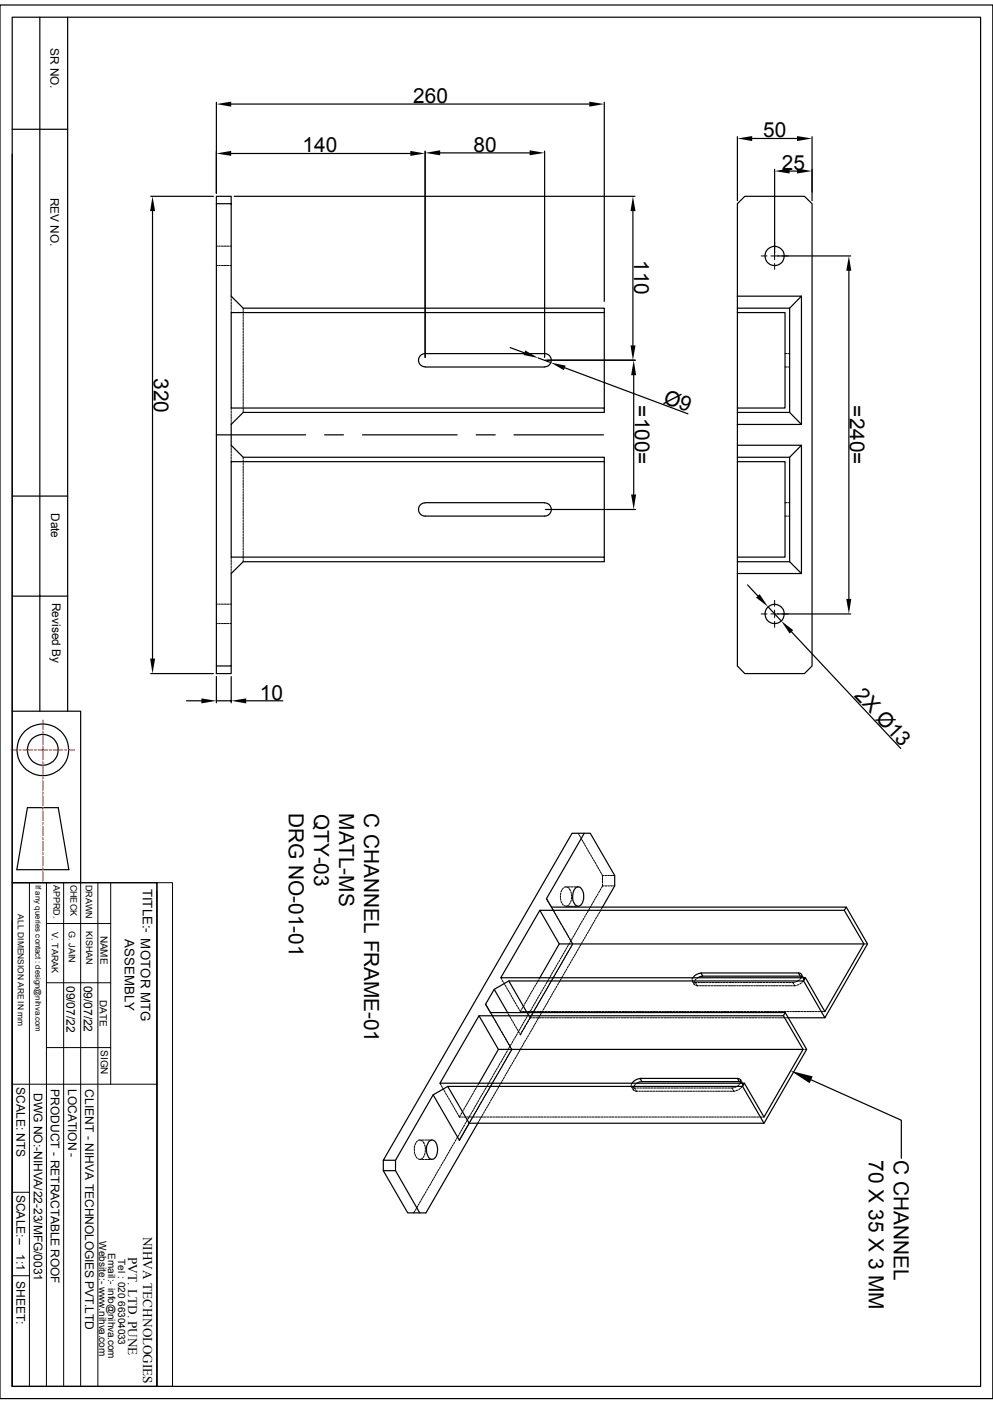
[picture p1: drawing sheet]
<svg xmlns="http://www.w3.org/2000/svg" width="210mm" height="297mm" viewBox="0 0 210 297" stroke-linecap="round" stroke-linejoin="round" font-family="sans-serif">
<g fill="none" stroke="#000" stroke-width=".25">
<path d="M0 1.1h210v294.8h-210zM2.6 3.6h204.8v289.7h-204.8zM8.4 3.6v146.9M14.3 3.6v146.9M2.6 32.6v117.9h14.5v36.2M2.6 27.3h11.7M45.8 21.6v19.3M48.9 22h75.7M48.9 32.5h37.9M89.9 32v43.6M93.1 32.3h18.9M115.2 32v43.6"/>
<path d="M127.8 21.6v42.2M156 28.9v13.6M159.1 29.3h9.5M163.8 35.8v17.7M167 36.2h1.6M171.7 28.9v13.6M31.9 41.5h13.2M32.3 44.7v94.6M45.8 43.1h3.1v19.6l2.5 2.5h76.4v.9h-78.9v20.2h78.9v.9h-76.4l-2.5 2.6v4.4l2.5 2.5h76.4v1h-78.9v20.2h78.9v.9h-76.4l-2.5 2.5v19.6h-3.1v-99.4h3.1v1.6M49.5 41.5h84.8M133.9 44.7v28.4M164.5 54.1h15.4"/>
<path d="M179.5 57.3v69.4M88.9 75.3l.6-.5h.4h25.3a1.4 1.4 0 0 1 1.4 1.4 1.4 1.4 0 0 1-1.4 1.4h-25.3a1.4 1.4 0 0 1-1.3-.8 1.4 1.4 0 0 1 .3-1.5zM107.9 73.5l3 1.1M113.8 75.7l2.7 1M115.4 76.2h19M119.5 77.8l26 9.7M127.8 66.1v20.2M134 79.4v25.2M156 62.7h13.5l-2.5 2.5M156 65.2h11M167 65.2v22h-11v-.9h10v-20.2h-10M169.5 62.7v27.1"/>
<path d="M45.8 92h18.8M68.7 92h3.9M76.7 92h20M100.7 92h4M108.7 92h18.9M127.8 97.7v20.2M156 96.7v-2.5h13.5l-2.5 2.5M156 87.2v7M156 96.7h11v22.1h-11v-.9h10v-20.2h-10zM156 86.3v-43.2l1.5-1.6h12.6l1.6 1.6v97.8l-1.6 1.6h-12.6l-1.5-1.6v-19.6M156 97.7v20.2M167 87.2l2.5 2.6h-13.5"/>
<path d="M169.5 94.2v27.1l-2.5-2.5M2.6 104.9h11.7M89.9 106.3h25.3M115.2 106.4a1.4 1.4 0 0 1 1.4 1.4 1.4 1.4 0 0 1-1.4 1.4h-25.3a1.4 1.4 0 0 1-1.4-1.4 1.4 1.4 0 0 1 1.4-1.4M115.4 107.8h19M156 118.8v2.5h13.5M2.6 126.1h11.7M158.1 123.7l2.2 2.4M162.4 128.4l2.8 3M164.5 129.9h15.4M167.4 133.6l23.1 24.7M2.6 150.5v36.2"/>
<path d="M31.9 142.5h13.2M39.5 148.3h3.1M45.8 143.1v5.6M45.8 148.3h3.1M45.8 140.9v1.6h3.1v-1.6M48.9 143.1v5.6M52.1 148.3h7.7M5.8 170.9h6.5l2.3 13.1h-11zM121 176.3h2.6l-8 13.8 1 1.8h62.4l-.4 .7h-64.4l-8.3 14.2h64.4l-.3 .7h-62.4l-3.1 1.8-1.8 3.1 1 1.8h62.4l-.4 .7h-64.4l-8.3 14.3h64.4l-.3 .6h-62.4l-3.1 1.8-7.9 13.8h-2.6zM123.6 176.3h1.2l5.2 8.9v2.2l-2.6 4.5M2.6 186.7h30.6v106.6h-30.6zM2.6 194.8v98.5"/>
<path d="M114.2 192.6l4.1 7.1M121.8 187.8a.93 .93 0 0 1 .9-.1 .93 .93 0 0 1 .6 .9 2.49 2.49 0 0 1-1 3.1 1.98 1.98 0 0 1-1.1-2.6l.2-.7zM178.6 192.6l4.1 7.1-8.2 14.3-4.2-7.2M179 191.9l4.5 7.8-9 15.6-4.5-7.8M182.7 199.7h-64.4l-4.1 7.1M101.3 214.9l4.1 7.1M104.5 209.3l2.9 4.9M107.6 207.5l3.9 6.7M148.3 205.9a2.2 2.2 0 0 0-1.7 .9M148.6 206.5l-1 .3M165.7 214.9l4.1 7.1-8.2 14.3-4.2-7.1M166.1 214.2l4.5 7.8-9 15.6"/>
<path d="M166.8 215.3h7.7M168.9 205.8l.3 .7h.3M169.2 206.5h-20.6l-.3-.7h20.6a.61 .61 0 0 1 .6 .3 .61 .61 0 0 1-.1 .7M91.6 231.6l5.6 9.6 2-3.6M94.7 229.8l4.5 7.8h62.4l-4.5-7.8M101 237.6l-10.9 19h-1.3l-5.1-9v-2.2M135.4 228.2a2.2 2.2 0 0 0-1.7 1M135.4 228.1l.4 .7h20.6M135.4 228.1l20.9 .1a.57 .57 0 0 1 .2 1M135.8 228.8l-1.1 .4M156 228.1l.4 .7 .3 .1M169.8 222h-64.4l-4.1 7.2"/>
<path d="M171.5 228.4l19.1 8.6v8M81.1 245.4v2.2h2.6M81.1 247.6l5.1 9h2.6M90.6 241.6a.94 .94 0 0 1 1.1-.4 .94 .94 0 0 1 .7 .9 2.86 2.86 0 0 1-.7 3.1 1.05 1.05 0 0 1-1.3-.9l-.2-1.2 .1-.8z"/>
<circle cx="163.8" cy="54.1" r="2.04"/>
<circle cx="163.8" cy="129.9" r="2.04"/>
<circle cx="9.1" cy="158.6" r="5.5"/>
<circle cx="9.1" cy="158.6" r="3.3"/>
</g>
<g fill="none" stroke="#000" stroke-width=".21">
<path d="M45.8 56.2h.2M45.8 52.1h.2M46.2 56.2h.4M46.2 52.1h.4M46.8 56.2h.4M46.8 52.1h.4M47.4 56.2h.4M47.4 52.1h.4M48 56.2h.4M48 52.1h.4M48.6 56.2h.3M48.6 52.1h.3"/>
<path d="M161 54.1h1.2M163 54.1h.8v.8M163.8 53.3v.8h.8M163.8 51.3v1.2M163.8 55.8v1.2M165.4 54.1h1.3M48.9 65.7v.4M48.9 62.7v.4M48.9 63.3v.4M48.9 63.9v.4M48.9 64.5v.4M48.9 65.1v.4"/>
<path d="M51.4 65.8v.4M51.4 66.4v.4M51.4 67v.4M51.4 67.6v.4M51.4 68.2v.4M51.4 68.8v.4M51.4 69.4v.4M51.4 70v.4M51.4 70.6v.4M51.4 71.2v.4M51.4 71.8v.4M51.4 72.4v.4"/>
<path d="M51.4 73v.4M51.4 73.6v.4M51.4 74.2v.4M51.4 74.8v.4M51.4 75.4v.4M51.4 76v.4M51.4 76.6v.4M51.4 77.2v.4M51.4 77.8v.4M51.4 78.4v.4M51.4 79v.4M51.4 79.6v.4"/>
<path d="M51.4 65.2v.4M166 74.8h.4M166 77.6h.4M166.6 74.8h.4M166.6 77.6h.4M48.9 89.4v.4M48.9 97.2v.5M48.9 86.3v.4M48.9 87v.3M48.9 87.5v.5M48.9 88.1v.5M48.9 88.8v.4"/>
<path d="M48.9 94.2v.5M48.9 94.8v.5M48.9 95.4v.4M48.9 96.1v.3M48.9 96.6v.4M51.4 80.2v.4M51.4 80.8v.4M51.4 81.4v.4M51.4 82v.4M51.4 82.6v.4M51.4 83.2v.5M51.4 83.8v.4"/>
<path d="M51.4 84.4v.4M51.4 85v.4M51.4 85.6v.4M51.4 86.2v.5M51.4 86.8v.4M51.4 97.4v.3M51.4 98v.3M51.4 98.6v.4M51.4 99.1v.5M51.4 99.7v.5M51.4 96.7v.5M48.9 117.9v.4"/>
<path d="M48.9 118.5v.4M48.9 119.1v.4M48.9 119.7v.4M51.4 100.4v.4M51.4 101v.3M51.4 101.6v.4M51.4 102.2v.4M51.4 102.7v.5M51.4 103.4v.4M51.4 104v.4M51.4 104.6v.4M51.4 105.2v.4"/>
<path d="M51.4 105.7v.5M51.4 106.4v.4M51.4 107v.4M51.4 107.6v.4M51.4 108.2v.4M51.4 108.8v.4M51.4 109.4v.4M51.4 110v.4M51.4 110.6v.4M51.4 111.2v.4M51.4 111.8v.4M51.4 112.4v.4"/>
<path d="M51.4 113v.4M51.4 113.6v.4M51.4 114.2v.4M51.4 114.8v.4M51.4 115.4v.4M51.4 116v.4M51.4 116.6v.4M51.4 117.2v.4M51.4 117.8v.4M51.4 118.4v.4M166 106.3h.4M166 109.2h.4"/>
<path d="M166.6 106.3h.4M166.6 109.2h.4M45.8 131.9h.2M45.8 127.8h.2M46.2 131.9h.4M46.2 127.8h.4M46.8 131.9h.4M46.8 127.8h.4M47.4 131.9h.4M47.4 127.8h.4M48 131.9h.4M48 127.8h.4"/>
<path d="M48.6 131.9h.3M48.6 127.8h.3M48.9 120.9v.4M48.9 120.3v.4M161 129.9h1.2M163 129.9h.8v.7M163.8 129.1v.8h.8M163.8 127v1.3M163.8 131.4v1.3M165.4 129.9h1.3M122.3 176.3l.1 .2M122.5 176.7l.2 .3"/>
<path d="M122.8 177.2l.2 .3M123.1 177.7l.2 .4M123.4 178.2l.2 .4M123.7 178.7l.2 .4M124 179.3l.2 .3M124.3 179.8l.2 .3M2.6 186.7h30.6M6.2 186.7v106.6M9.8 195.4h13.6M9.8 186.7v106.6M13.5 186.7v106.6M17.1 186.7v106.6"/>
<path d="M20.7 186.7v106.6M23.4 186.7v42.7M33.2 186.7h3.3v106.6h-3.3zM33.2 188.6v104.7M115.6 190.1l.1 .3M115.9 190.6l.1 .3M116.2 191.1l.1 .3M116.5 191.6l.2 .3M116.6 191.9l.1 .2M116.8 192.1l.2 .4M116.8 192.2l.2 .4M117.1 192.7l.2 .3"/>
<path d="M117.1 192.7l.5 .8M117.4 193.3l.2 .3M117.6 193.7l.3 .4M117.7 193.8l.2 .3M117.9 194.2l.3 .4M118.2 194.7l.2 .4M118.3 194.9l.2 .3M118.5 195.2l.3 .5M118.5 190.1l.1 .4M118.5 189.5v.4M118.6 188.9l-.1 .4M118.7 190.7l.1 .3"/>
<path d="M118.8 188.3l-.1 .4M118.9 195.8l.1 .3M118.9 195.9l.2 .3M118.9 191.2l.3 .3M119.2 196.3l.1 .3M119.2 187.8l-.3 .3M119.2 196.4l.2 .4M119.3 191.6l.4 .1M119.5 196.8l.2 .5M119.7 191.7h.3M119.8 197.3l.2 .4M119.8 197.4l.2 .4"/>
<path d="M119.9 187.7l.4 .2M120 187.6l-.7 .1M120.1 197.9l.2 .3M120.1 198l.2 .3M120.2 187.6h.4M120.2 200l-.2 .3M120.2 191.7h.4M120.3 191.5l-.4 .2M120.4 198.4l.2 .3M120.4 188l.2 .4M120.4 198.5l.2 .3M120.5 199.5l-.2 .3"/>
<path d="M120.6 191l-.2 .3M120.6 198.9l.3 .4M120.7 199l.2 .3M120.7 188.6l.1 .4M120.8 187.6h.4M120.8 198.9l-.2 .4M120.8 191.7h.4M120.8 190.4l-.1 .4M120.9 189.2v.4M120.9 189.8v.4M120.9 199.4l.2 .3-.5 .9M121 199.5v.4"/>
<path d="M121.1 198.4l-.2 .4M121.4 187.6h.4M121.4 197.9l-.2 .3M121.4 191.7h.4M121.7 197.4l-.2 .3M122 187.6h.3M122 191.7h.3M122 196.9l-.2 .3M122.3 196.3l-.2 .4M122.6 195.8l-.2 .4M122.9 199.8l-.2 .3M122.9 195.3l-.2 .3"/>
<path d="M123.2 199.2l-.2 .4M123.2 194.8l-.2 .3M123.5 198.7l-.2 .4M123.5 194.3l-.2 .3M123.8 198.2l-.2 .3M123.8 193.7l-.2 .4M124.1 197.7l-.2 .3M124.1 193.2l-.2 .3M124.4 197.1l-.2 .4M124.4 192.7l-.2 .3M124.6 180.3l.2 .3M124.7 196.6l-.2 .4"/>
<path d="M124.7 192.2l-.2 .3M124.9 180.8l.2 .4M125 196.1l-.2 .4M125 191.6l-.2 .4M125.2 181.4l.2 .3M125.3 195.6l-.2 .3M125.3 191.1l-.2 .4M125.5 181.9l.2 .3M125.6 195.1l-.2 .3M125.6 190.6l-.2 .4M125.8 182.4l.2 .3M125.9 194.6l-.2 .3"/>
<path d="M125.9 190.1l-.2 .3M126.1 182.9l.2 .4M126.2 189.6l-.2 .3M126.2 194l-.2 .4M126.4 183.4l.2 .4M126.5 189.1l-.2 .3M126.5 193.5l-.2 .3M126.7 183.9l.2 .4M126.8 188.5l-.2 .3M126.8 193l-.2 .3M127 184.4l.2 .4M127.1 188l-.2 .3"/>
<path d="M127.1 192.4l-.2 .4M127.3 185l.1 .2M127.4 191.9l-.2 .4M127.4 187.4l-.2 .4M127.4 185.2h.3M127.4 185.2v.4M127.4 185.8v.4M127.4 186.4v.4M127.4 187v.4M127.4 187.4h.3M127.9 185.2h.4M127.9 187.4h.4"/>
<path d="M128.5 185.2h.4M128.5 187.4h.4M129.1 185.2h.4M129.1 187.4h.4M129.7 185.2h.3M129.7 187.4h.3M182.7 199.7h.3M183.2 199.7h.3M9.8 207.9h13.6M102.7 212.4l.2 .3M103 212.9l.2 .3M103.3 213.4l.2 .3"/>
<path d="M103.6 213.9l.2 .3M103.7 214.2l.1 .2M103.9 214.4l.2 .4M103.9 214.5l.2 .4M104.2 215l.2 .3M104.2 215.1l.2 .3M104.5 215.5l.2 .3M104.5 215.6l.2 .3M104.8 216l.2 .4M104.8 216.1l.2 .4M105.1 216.5l.2 .4M105.2 216.6l.1 .4"/>
<path d="M105.4 217l.2 .4M105.5 217.2l.1 .3M105.7 217.6l.2 .3M105.7 217.7l.2 .3M105.9 206.8l.2 .4M106 218.1l.2 .3M106 218.2l.3 .3M106.2 207.4l.2 .3M106.3 218.6l.3 .5M106.6 207.9l.1 .3M106.6 219.1l.2 .4M106.6 219.2l.2 .4"/>
<path d="M106.8 208.4l.2 .3M106.9 219.6l.2 .4M106.9 219.8l.2 .3M107.1 208.9l.2 .4M107.4 214.2v.2M107.4 209.5l.3 .3M107.5 214.5l.2 .4M107.7 210l.2 .3M107.8 215.1l.2 .3M108 210.5l.2 .4M108.2 215.6l.1 .3M108.3 211l.2 .4"/>
<path d="M108.5 216.1l.1 .4M108.6 211.5l.2 .4M108.8 216.6l.1 .4M108.8 219.8l-.2 .3M108.9 212l.2 .4M109.1 217.2l.2 .3M109.1 219.2l-.2 .4M109.2 212.6l.2 .3M109.3 217.7l.3 .3M109.4 218.7l-.2 .4M109.5 218.5l.1-.3 .3 .3M109.6 213.1l.1 .3"/>
<path d="M109.9 213.6l.2 .4M110 217.7l-.2 .3M110.1 214h.2M110.2 213.6l-.1 .4M110.3 218.5l-.2 .4-.2-.2M110.3 217.2l-.2 .3M110.5 214h.4M110.6 213.1l-.2 .3M110.6 216.6l-.2 .4M110.6 218l-.2 .3M110.9 212.6l-.2 .3M110.9 217.5l-.2 .3"/>
<path d="M110.9 216.1l-.2 .4M111.1 214h.4M111.2 212l-.2 .4M111.2 216.9l-.2 .4M111.2 215.6l-.2 .3M111.5 214.2l.1 .2M111.5 211.5l-.2 .4M111.5 219.5l-.2 .4M111.5 215.1l-.2 .3M111.5 216.4l-.2 .3M111.7 214.6l.2 .3M111.7 214h.4"/>
<path d="M111.8 211l-.3 .4M111.8 219l-.2 .4M111.8 215.9l-.2 .3M111.8 214.5l-.2 .4M112 215.1l.1 .2M112.1 210.5l-.3 .4M112.1 214l-.2 .4M112.1 215.3h.5M112.1 215.3l-.2 .4 .2-.4M112.1 218.5l-.2 .3M112.2 215.1l-.1 .2M112.3 214h.4"/>
<path d="M112.4 210l-.3 .3M112.4 218l-.2 .3M112.4 213.5l-.2 .4M112.6 209.5l-.2 .3M112.7 217.5l-.2 .3M112.7 213l-.2 .3M112.7 214.3l-.5 .9M112.8 215.3h.4M112.9 214h.4M112.9 208.9l-.1 .4M113 216.9l-.2 .4M113 212.5l-.2 .3"/>
<path d="M113.1 213.6l-.5 .9M113.2 208.4l-.1 .3M113.3 216.4l-.2 .3M113.3 212l-.2 .3M113.4 215.3h.4M113.5 214h.4M113.6 207.9l-.2 .3M113.6 215.9l-.2 .3M113.6 211.4l-.2 .4M113.9 207.4l-.2 .3M113.9 215.3l-.2 .4M113.9 212.3l-.8 1.3"/>
<path d="M113.9 210.9l-.2 .3M114 215.3h.4M114.1 214h.4M114.2 206.8l-.2 .4M114.2 214.8l-.2 .4M114.2 211.7l-.4 .7M114.2 210.4l-.2 .3M114.3 211.5l-.2 .3M114.5 214.3l-.2 .4M114.5 209.8l-.2 .4M114.6 215.3h.4M114.7 214h.4"/>
<path d="M114.8 213.8l-.2 .4M114.8 210.7l-.5 .8M114.8 209.3l-.2 .4M114.9 210.4l-.2 .4M115.1 208.8l-.2 .4M115.1 213.3l-.2 .3M115.1 210.1l-.2 .4M115.2 215.3h.4M115.3 214h.4M115.4 212.8l-.2 .3M115.4 208.3l-.2 .4M115.7 212.3l-.2 .3"/>
<path d="M115.7 207.8l-.2 .3M115.8 215.3h.4M115.8 208.9l-.8 1.4M115.9 214h.4M116 211.7l-.2 .4M116 208.6l-.2 .4M116 207.3l-.2 .3M116.1 208.4l-.2 .3M116.3 211.2l-.2 .3M116.3 206.8l-.2 .3M116.4 215.3h.4M116.4 207.9l-.3 .5"/>
<path d="M116.5 214h.4M116.6 210.7l-.2 .3M116.6 206.2l-.2 .4M116.9 210.1l-.2 .4M116.9 207.1l-.5 .8M116.9 205.7l-.2 .3M117 215.3h.4M117 206.8l-.2 .4M117.1 214h.4M117.2 209.6l-.2 .4M117.2 206.5l-.2 .4M117.2 205.2l-.2 .3"/>
<path d="M117.5 209.1l-.2 .4M117.5 206l-.4 .6M117.5 204.6l-.2 .4M117.6 215.3h.4M117.7 214h.4M117.8 208.6l-.2 .4M117.8 204.1l-.2 .4M117.9 205.3l-.5 .8M118.1 203.6l-.2 .4M118.1 208.1l-.2 .3M118.1 204.9l-.2 .4M118.2 215.3h.4"/>
<path d="M118.3 214h.4M118.4 207.6l-.2 .3M118.4 203.1l-.2 .4M118.7 207.1l-.2 .3M118.7 202.6l-.2 .3M118.8 215.3h.4M118.9 214h.4M119 206.5l-.2 .4M119 203.4l-1 1.7M119 202.1l-.2 .3M119.3 206l-.2 .3M119.3 202.9l-.4 .6"/>
<path d="M119.3 201.5l-.2 .4M119.4 215.3h.4M119.5 214h.4M119.6 205.5l-.2 .3M119.6 202.4l-.4 .6M119.6 201l-.2 .4M119.9 205l-.2 .3M119.9 201.8l-.4 .7M119.9 200.5l-.2 .3M120 215.3h.4M120.1 214h.4M120.2 204.4l-.2 .4"/>
<path d="M120.2 201.3l-.4 .7M120.5 203.9l-.2 .4M120.6 215.3h.4M120.6 200.6l-.5 .8M120.7 214h.4M120.8 203.4l-.2 .4M121.1 202.9l-.2 .3M121.2 215.3h.4M121.3 214h.4M121.4 202.4l-.2 .3M121.7 201.8l-.2 .4M121.8 215.3h.4"/>
<path d="M121.9 214h.4M122 201.3l-.2 .4M122.3 200.8l-.2 .3M122.4 215.3h.4M122.5 214h.4M122.6 200.3l-.2 .3M123 215.3h.4M123.1 214h.4M123.6 215.3h.4M123.7 214h.4M124.2 215.3h.4M124.3 214h.4"/>
<path d="M124.8 215.3h.4M124.9 214h.4M125.4 215.3h.4M125.5 214h.4M126 215.3h.4M126.1 214h.4M126.6 215.3h.4M126.7 214h.4M127.2 215.3h.4M127.3 214h.4M127.8 215.3h.4M127.9 214h.4"/>
<path d="M128.4 215.3h.4M128.5 214h.4M129 215.3h.4M129.1 214h.4M129.6 215.3h.4M129.7 214h.4M130.2 215.3h.4M130.3 214h.4M130.8 215.3h.4M130.9 214h.4M131.4 215.3h.4M131.5 214h.5"/>
<path d="M132 215.3h.4M132.1 214h.4M132.6 215.3h.4M132.7 214h.4M133.2 215.3h.4M133.3 214h.4M133.8 215.3h.4M133.9 214h.4M134.4 215.3h.4M134.5 214h.5M135 215.3h.4M135.1 214h.5"/>
<path d="M135.6 215.3h.4M135.7 214h.4M136.2 215.3h.4M136.4 214h.3M136.8 215.3h.4M136.9 214h.4M137.4 215.3h.4M137.5 214h.5M138 215.3h.4M138.1 214h.5M138.6 215.3h.4M138.7 214h.4"/>
<path d="M139.2 215.3h.4M139.4 214h.3M139.8 215.3h.4M140 214h.3M140.4 215.3h.4M140.5 214h.5M141 215.3h.4M141.1 214h.5M141.6 215.3h.4M141.7 214h.5M142.2 215.3h.4M142.4 214h.3"/>
<path d="M142.8 215.3h.4M143 214h.3M143.4 215.3h.4M143.6 214h.4M144 215.3h.4M144.1 214h.5M144.6 215.3h.4M144.7 214h.5M145.2 215.3h.4M145.4 214h.4M145.8 215.3h.4M146 214h.3"/>
<path d="M146.4 207.3l.2 .4M146.4 215.3h.5M146.4 207.6l.2 .2M146.5 206.8l-.1 .4M146.6 214h.4M146.7 208l.1 .2M146.8 207.8l.3 .1M146.8 208.2l.3 .2M146.9 207.6l-.1 .3M147 215.3h.4M147.1 207.9h.3M147.1 207.9l.1 .2"/>
<path d="M147.2 214h.4M147.2 207.1l-.2 .3M147.2 208.5h.3M147.3 208.3l.2 .2M147.5 208.5h.2M147.6 207.9h.4M147.6 206.8l-.2 .2M147.6 215.3h.4M147.7 214h.5M148 208.5h.4M148.2 207.9h.4M148.3 215.3h.3"/>
<path d="M148.4 214h.4M148.5 208.5h.5M148.8 207.9h.4M148.8 215.3h.4M149 214h.4M149.1 208.5h.5M149.4 207.9h.4M149.4 215.3h.5M149.6 214h.4M149.8 208.5h.4M150 207.9h.4M150 215.3h.5"/>
<path d="M150.2 214h.4M150.4 208.5h.3M150.6 207.9h.4M150.6 215.3h.4M150.7 214h.5M151 208.5h.4M151.2 207.9h.4M151.3 215.3h.3M151.4 214h.4M151.6 208.5h.4M151.8 207.9h.4M151.8 215.3h.4"/>
<path d="M152 214h.4M152.1 208.5h.5M152.4 207.9h.4M152.4 215.3h.5M152.6 214h.4M152.8 208.5h.4M153 207.9h.4M153 215.3h.5M153.2 214h.4M153.4 208.5h.4M153.6 207.9h.4M153.6 215.3h.5"/>
<path d="M153.8 214h.4M154 208.5h.4M154.2 207.9h.4M154.3 215.3h.3M154.4 214h.4M154.6 208.5h.4M154.8 207.9h.4M154.9 215.3h.3M155 214h.4M155.2 208.5h.4M155.4 207.9h.4M155.4 215.3h.5"/>
<path d="M155.6 214h.4M155.8 208.5h.4M156 207.9h.4M156 215.3h.5M156.2 214h.4M156.4 208.5h.4M156.6 207.9h.4M156.6 215.3h.5M156.8 214h.4M157 208.5h.4M157.2 207.9h.4M157.3 215.3h.3"/>
<path d="M157.4 214h.4M157.6 208.5h.4M157.8 207.9h.4M157.9 215.3h.3M158 214h.4M158.2 208.5h.4M158.4 207.9h.4M158.5 215.3h.4M158.6 214h.4M158.8 208.5h.4M159 207.9h.4M159 215.3h.5"/>
<path d="M159.2 214h.4M159.4 208.5h.4M159.6 207.9h.4M159.6 215.3h.5M159.8 214h.4M160 208.5h.4M160.2 207.9h.4M160.3 215.3h.4M160.4 214h.4M160.6 208.5h.4M160.8 207.9h.4M160.9 215.3h.3"/>
<path d="M161 214h.4M161.2 208.5h.4M161.4 207.9h.4M161.5 215.3h.4M161.6 214h.4M161.8 208.5h.4M162 207.9h.4M162.1 215.3h.4M162.2 214h.4M162.4 208.5h.4M162.6 207.9h.4M162.6 215.3h.5"/>
<path d="M162.8 214h.4M163 208.5h.4M163.2 207.9h.4M163.3 215.3h.4M163.4 214h.4M163.6 208.5h.4M163.8 207.9h.4M163.9 215.3h.4M164 214h.4M164.2 208.5h.4M164.4 207.9h.4M164.5 215.3h.4"/>
<path d="M164.6 214h.4M164.8 208.5h.4M165 207.9h.4M165.1 215.3h.4M165.2 214h.4M165.4 208.5h.4M165.6 207.9h.4M165.7 215.3h.4M165.8 214h.4M166 208.5h.4M166.2 207.9h.4M166.3 215.3h.5"/>
<path d="M166.4 214h.4M166.6 208.5h.4M166.8 207.9h.4M167 214h.4M167.2 208.5h.4M167.6 214h.4M167.7 207.9l.2 .2M167.9 208.3l.2 .2M168 207.8l-.6 .1M168.2 214h.4M168.4 208.5h-.6M168.6 207.6l-.4 .1"/>
<path d="M168.8 214h.4M169 208.3l-.4 .1M169.1 207.3l-.3 .2M169.4 214h.4M169.4 206.8l-.2 .3M169.5 207.9l-.3 .3M169.5 206.1l.1 .3M169.5 206.5l.3 .2M169.8 206.5l.1 .3M169.8 207.5l-.2 .3M169.9 206.9v.4M170 214h.4"/>
<path d="M170.6 214h.4M171.2 214h.4M171.8 214h.4M172.4 214h.4M173 214h.4M173.6 214h.4M174.2 214h.3M2.6 229.4h30.6M9.8 221.6h13.6M93 229.2l.3 .3M93.3 229.7l.3 .3M93.6 230.2l.3 .3"/>
<path d="M93.9 230.7l.2 .4M94.2 231.3l.2 .3M94.6 231.8l.1 .3M94.9 232.3l.1 .3M95.2 232.8l.1 .4M95.5 233.3l.2 .4M95.8 233.8l.2 .4M96.1 234.4l.2 .3M96.4 234.9l.2 .3M96.6 235.4l.3 .4M96.9 235.9l.3 .4M97.2 236.3h.2"/>
<path d="M97.4 239.5l-.2 .4M97.4 235.9l-.2 .4M97.6 236.3h.4M97.7 239l-.2 .4M97.7 235.4l-.2 .4M98 238.5l-.3 .3M98 234.9l-.2 .3M98 239.8l-.2 .3M98.2 236.3h.4M98.3 238l-.3 .3M98.3 234.4l-.2 .3M98.3 239.2l-.2 .4"/>
<path d="M98.6 237.4l-.3 .4M98.6 238.7l-.2 .4M98.6 233.8l-.2 .4M98.8 236.3h.4M98.8 236.9l-.2 .4M98.9 238.2l-.2 .3M98.9 233.3l-.2 .4M99.1 236.4l-.2 .4M99.2 237.7l-.2 .3M99.2 232.8l-.2 .4M99.3 237.4l-.1 .2M99.4 236.3h.4"/>
<path d="M99.4 235.9l-.1 .4M99.5 232.3l-.2 .3M99.7 235.4l-.1 .3M99.8 236.6l-.5 .9M99.8 231.8l-.2 .3M100 236.3h.4M100.1 234.9l-.2 .3M100.1 231.3l-.2 .3M100.1 236.1l-.4 .7M100.2 235.9l-.2 .4M100.4 234.3l-.2 .4M100.4 230.7l-.2 .4"/>
<path d="M100.6 236.3h.4M100.7 233.8l-.2 .3M100.7 230.2l-.2 .3M100.8 234.9l-.6 1M101 233.3l-.2 .3M101 229.7l-.2 .3M101 234.6l-.2 .3M101.2 236.3h.4M101.3 237.2l-.3 .4M101.3 232.8l-.3 .3M101.3 234l-.4 .7M101.3 229.2l-.2 .3"/>
<path d="M101.4 233.8l-.2 .3M101.6 236.7l-.3 .4M101.6 232.2l-.3 .4M101.8 236.3h.4M101.9 236.2l-.3 .4M101.9 231.7l-.3 .4M102 232.8l-.6 1M102.2 235.7l-.2 .3M102.2 231.2l-.3 .4M102.4 236.3h.4M102.4 235.2l-.1 .3M102.4 230.7l-.1 .4"/>
<path d="M102.5 231.9l-.5 .9M102.7 234.6l-.1 .4M102.7 230.2l-.1 .3M102.9 231.2l-.5 .9M103 236.3h.4M103.1 234.1l-.2 .3M103.1 229.7l-.2 .3M103.1 230.9l-.2 .4M103.4 233.6l-.2 .3M103.4 229.1l-.2 .4M103.4 230.4l-.4 .7M103.6 236.3h.4"/>
<path d="M103.7 233.1l-.2 .3M103.7 228.6l-.2 .3M104 232.5l-.2 .4M104 228.1l-.2 .3M104 229.4l-.7 1.1M104.2 236.3h.4M104.3 232l-.2 .4M104.3 227.6l-.2 .3M104.3 228.8l-.4 .7M104.4 228.6l-.2 .3M104.6 231.5l-.2 .4M104.6 227l-.2 .4"/>
<path d="M104.8 236.3h.4M104.9 231l-.3 .4M104.9 226.5l-.3 .4M105.2 230.5l-.2 .3M105.2 226l-.3 .4M105.2 227.3l-.8 1.3M105.4 236.3h.4M105.5 230l-.2 .3M105.5 225.5l-.2 .3M105.6 226.5l-.4 .9M105.7 229.4l-.1 .4M105.7 225l-.1 .3"/>
<path d="M106 236.3h.4M106.1 228.9l-.2 .3M106.1 224.5l-.2 .3M106.1 225.7l-.5 .9M106.4 228.4l-.2 .3M106.4 223.9l-.2 .4M106.4 225.2l-.4 .6M106.6 236.3h.4M106.7 227.9l-.2 .3M106.7 223.4l-.2 .3M107 227.3l-.2 .4M107 222.9l-.2 .3"/>
<path d="M107 224.2l-.7 1.1M107.2 220.2l.2 .3M107.2 236.3h.4M107.2 220.3l.2 .3M107.3 226.8l-.2 .4M107.3 222.4l-.2 .3M107.3 223.6l-.4 .7M107.5 220.7l.2 .3M107.5 220.8l.5 .8M107.6 226.3l-.2 .4M107.6 221.8l-.2 .4M107.7 222.9l-.5 .8"/>
<path d="M107.8 236.3h.4M107.8 221.3l.2 .4M107.9 225.8l-.2 .3M107.9 221.3l-.2 .4M108 222.4l-.3 .5M108.1 221.7l.1 .3M108.2 221.8v.2M108.2 225.3l-.2 .3M108.2 220.8l-.2 .3M108.2 222v.2M108.2 222l-.2 .4M108.4 236.3h.4"/>
<path d="M108.5 224.7l-.2 .4M108.5 220.3l-.2 .3M108.8 224.2l-.2 .4M109.1 236.3h.3M109.1 223.7l-.2 .3M109.4 223.2l-.2 .3M109.6 236.3h.4M109.7 222.7l-.2 .3M110 222.1l-.2 .4M110.2 236.3h.4M110.3 221.6l-.2 .4M110.6 221.1l-.2 .3"/>
<path d="M110.8 236.3h.5M110.9 220.6l-.2 .3M111.2 220l-.2 .4M111.4 236.3h.4M112.1 236.3h.3M112.6 236.3h.4M113.2 236.3h.4M113.8 236.3h.5M114.4 236.3h.5M115.1 236.3h.3M115.7 236.3h.3M116.2 236.3h.4"/>
<path d="M116.8 236.3h.5M117.4 236.3h.5M118.1 236.3h.3M118.7 236.3h.3M119.3 236.3h.3M119.8 236.3h.5M120.4 236.3h.5M121.1 236.3h.4M121.7 236.3h.3M122.3 236.3h.3M122.9 236.3h.4M123.4 236.3h.5"/>
<path d="M124.1 236.3h.4M124.7 236.3h.4M125.3 236.3h.3M125.9 236.3h.4M126.4 236.3h.5M127.1 236.3h.4M127.7 236.3h.4M128.3 236.3h.4M128.9 236.3h.4M129.5 236.3h.4M130.1 236.3h.4M130.7 236.3h.4"/>
<path d="M131.3 236.3h.4M131.9 236.3h.4M132.5 236.3h.4M133.1 236.3h.4M133.5 229.7l.2 .3M133.6 229.9l.1 .2M133.6 229.2l-.1 .3M133.7 236.3h.4M133.8 230.3l.1 .2M133.9 230.1l.3 .1M133.9 230.5l.3 .2M134 229.9l-.1 .4"/>
<path d="M134.2 230.2l.2 .2M134.2 230.2h.3M134.3 236.3h.4M134.4 229.4l-.3 .3M134.4 230.8h.2M134.5 230.6l.1 .2M134.6 230.8h.3M134.7 229.2l-.2 .1M134.7 230.2h.4M134.9 236.3h.4M135.1 230.8h.4M135.3 230.2h.4"/>
<path d="M135.5 236.3h.4M135.7 230.8h.4M135.9 230.2h.4M136.1 236.3h.4M136.3 230.8h.4M136.5 230.2h.4M136.7 236.3h.4M136.9 230.8h.4M137.1 230.2h.4M137.3 236.3h.4M137.5 230.8h.4M137.7 230.2h.4"/>
<path d="M137.9 236.3h.4M138.1 230.8h.4M138.3 230.2h.4M138.5 236.3h.4M138.7 230.8h.4M138.9 230.2h.4M139.1 236.3h.4M139.3 230.8h.4M139.5 230.2h.4M139.7 236.3h.4M139.9 230.8h.4M140.1 230.2h.4"/>
<path d="M140.3 236.3h.4M140.5 230.8h.4M140.7 230.2h.4M140.9 236.3h.4M141.1 230.8h.4M141.3 230.2h.4M141.5 236.3h.4M141.7 230.8h.4M141.9 230.2h.4M142.1 236.3h.4M142.3 230.8h.4M142.5 230.2h.4"/>
<path d="M142.7 236.3h.4M142.9 230.8h.4M143.1 230.2h.4M143.3 236.3h.4M143.5 230.8h.4M143.7 230.2h.4M143.9 236.3h.4M144.1 230.8h.4M144.3 230.2h.4M144.5 236.3h.4M144.7 230.8h.4M144.9 230.2h.4"/>
<path d="M145.1 236.3h.4M145.3 230.8h.4M145.5 230.2h.4M145.7 236.3h.4M145.9 230.8h.4M146.1 230.2h.4M146.3 236.3h.4M146.5 230.8h.4M146.7 230.2h.4M146.9 236.3h.4M147.1 230.8h.4M147.3 230.2h.4"/>
<path d="M147.5 236.3h.4M147.7 230.8h.4M147.9 230.2h.4M148.1 236.3h.4M148.3 230.8h.4M148.5 230.2h.4M148.7 236.3h.4M148.9 230.8h.4M149.1 230.2h.4M149.3 236.3h.4M149.5 230.8h.4M149.7 230.2h.4"/>
<path d="M149.9 236.3h.4M150.1 230.8h.4M150.3 230.2h.4M150.5 236.3h.4M150.7 230.8h.4M150.9 230.2h.4M151.1 236.3h.4M151.3 230.8h.4M151.5 230.2h.4M151.7 236.3h.4M151.9 230.8h.4M152.1 230.2h.4"/>
<path d="M152.3 236.3h.4M152.5 230.8h.4M152.7 230.2h.4M152.9 236.3h.4M153.1 230.8h.4M153.3 230.2h.4M153.5 236.3h.4M153.7 230.8h.4M153.9 230.2h.4M154.1 236.3h.4M154.3 230.8h.4M154.7 236.3h.4"/>
<path d="M154.8 230.2l.1 .2M154.9 230.8h.3M155.1 230.6l.1 .2M155.2 230.1l-.7 .1M155.3 236.3h.4M155.5 230.8h-.3M155.7 229.9l-.3 .1M155.9 236.3h.4M156.1 230.6l-.4 .1M156.2 229.6l-.3 .2M156.5 236.3h.4M156.5 229.2l-.2 .2"/>
<path d="M156.6 230.3l-.3 .2M156.6 228.4l.2 .3M156.7 228.9l.2 .1M156.9 228.9l.1 .2M157 229.8l-.3 .3M157.1 229.2v.4M157.1 236.3h.4M157.7 236.3h.4M158.3 236.3h.4M158.9 236.3h.4M159.5 236.3h.4M160.1 236.3h.4"/>
<path d="M160.7 236.3h.4M161.3 236.3h.3M169.8 222h.3M170.3 222h.3M2.6 252.2h3.6M87.6 243.6l.1 .4M87.6 243v.4M87.7 242.4l-.1 .4M87.7 256.2l-.2 .4M87.8 244.2l.1 .4M87.9 241.9l-.1 .3M88 244.7l.3 .3"/>
<path d="M88.1 255.7l-.3 .3M88.3 241.4l-.3 .3M88.3 255.1l-.2 .4M88.4 245.2h.4M88.6 254.6l-.2 .4M88.8 245.3h.3M88.8 241.2h.3M88.8 241.2l-.4 .1M88.9 254.1l-.2 .4M89 241.2l.3 .2M89.2 253.6l-.2 .4M89.3 245.3h.4"/>
<path d="M89.3 241.2h.4M89.4 245l-.4 .2M89.5 241.6l.2 .4M89.5 253.1l-.2 .3M89.7 244.5l-.2 .4M89.8 242.2l.1 .4M89.8 252.6l-.2 .3M89.9 245.3h.4M89.9 241.2h.4M89.9 244l-.1 .3M90 242.7v.5M90 243.4l-.1 .4"/>
<path d="M90.1 252.1l-.1 .3M90.4 251.5l-.1 .3M90.5 245.3h.4M90.5 241.2h.4M90.7 251l-.1 .3M91.1 250.5l-.3 .3M91.1 241.2h.3M91.1 245.3h.3M91.4 249.9l-.3 .4M91.7 249.4l-.3 .4M91.9 248.9l-.2 .4M92.2 248.4l-.2 .4"/>
<path d="M92.5 247.9l-.2 .3M92.8 247.4l-.2 .3M93.1 246.8l-.1 .4M93.4 246.3l-.1 .3M93.7 245.8l-.1 .3M94.1 245.3l-.2 .3M94.4 244.7l-.3 .4M94.7 244.2l-.3 .4M95 243.7l-.3 .4M95.3 243.2l-.3 .3M95.5 242.7l-.2 .3M95.8 242.1l-.2 .4"/>
<path d="M96.1 241.6l-.1 .4M96.4 241.1l-.1 .3M96.7 240.6l-.1 .3M97.1 240.1l-.2 .3M97.4 240.8l-.2 .4M97.7 240.3l-.2 .3M2.6 269.9h3.6"/>
</g>
<g fill="#000">
<path d="M45.8 22l3.1-.5v1.1zM45.8 32.5l3.1-.6v1.1zM86.8 31.9l3.1 .6-3.1 .5zM89.9 32.3l3.2-.5v1.1zM112 31.8l3.2 .5-3.2 .6zM124.6 21.5l3.2 .5-3.2 .6zM156 29.3l3.1-.5v1zM163.8 36.2l3.2-.6v1.1zM168.6 28.8l3.1 .5-3.1 .5zM168.6 35.6l3.1 .6-3.1 .5zM32.3 41.5l.5 3.2h-1.1zM133.9 41.5l.5 3.2h-1.1z"/>
<path d="M179.5 54.1l.5 3.2h-1zM111.1 74.1l2.7 1.6-3.1-.6zM116.5 76.7l3.1 .6-.3 1zM133.3 73.1h1.1l-.5 3.1zM134 76.2l.5 3.2h-1zM133.5 104.6h1l-.5 3.2zM31.7 139.3h1.1l-.5 3.2zM159.9 126.4l.8-.7 1.7 2.7zM165.2 131.4l2.6 1.9-.8 .7zM179 126.7h1l-.5 3.2zM42.6 147.7l3.2 .6-3.2 .5zM48.9 148.3l3.2-.6v1.1z"/>
<path d="M167.2 226.5l4.7 1.2-.7 1.5z"/>
</g>
<g fill="none" stroke="#f00" stroke-width=".25">
<path d="M2.4 158.6h1.2M4.1 158.6h.3M4.9 158.6h2M7.2 158.6h.5M8 158.6h2.1M9.1 152.4v1.9M9.1 154.7v.5M9.1 155.5v2.1M9.1 157.9v.5M9.1 158.8v1.9M10.5 158.6h.4M11.3 158.6h2"/>
<path d="M13.7 158.6h.4M14.5 158.6h1.2M9.1 161.2v.3M9.1 162v2M9.1 164.4v.4M9.1 165.2v2M9.1 167.6v.4M9.1 168.4v2M9.1 170.8v.4M9.1 171.6v2M9.1 174v.4M9.1 174.8v2"/>
<path d="M9.1 177.2v.4M9.1 178v2M9.1 180.4v.4M9.1 181.2v2M9.1 183.6v.4M9.1 184.4v2"/>
</g>
<g font-size="4.4">
<text x="87.4" y="21.8">260</text>
<text x="161.4" y="29">50</text>
<text x="64" y="32.2">140</text>
<text x="100.1" y="32.1">80</text>
<text x="165.4" y="35.9">25</text>
<text x="134.1" y="55" transform="rotate(90 134.1 55)">110</text>
<text x="32.5" y="80" transform="rotate(90 32.5 80)">320</text>
<text x="134.3" y="85.7" transform="rotate(90 134.3 85.7)">=100=</text>
<text x="140.1" y="85.2" transform="rotate(20 140.1 85.2)">Ø9</text>
<text x="179.7" y="85.7" transform="rotate(90 179.7 85.7)">=240=</text>
<text x="54.9" y="148">10</text>
<text x="180.5" y="147.2" transform="rotate(47 180.5 147.2)">2X Ø13</text>
<text x="61.1" y="172" transform="rotate(90 61.1 172)">DRG NO-01-01</text>
<text x="66.4" y="172.1" transform="rotate(90 66.4 172.1)">QTY-03</text>
<text x="71.7" y="172" transform="rotate(90 71.7 172)">MATL-MS</text>
<text x="77" y="172.1" transform="rotate(90 77 172.1)">C CHANNEL FRAME-01</text>
<text x="183.8" y="245.4" transform="rotate(90 183.8 245.4)">70 X 35 X 3 MM</text>
<text x="189" y="245.4" transform="rotate(90 189 245.4)">C CHANNEL</text>
</g>
<g font-size="2.8">
<text x="30.2" y="188" transform="rotate(90 30.2 188)">TITLE:- MOTOR MTG</text>
<text x="26.4" y="198.7" transform="rotate(90 26.4 198.7)">ASSEMBLY</text>
<text x="30.3" y="261.6" transform="rotate(90 30.3 261.6)">NIHVA TECHNOLOGIES</text>
<text x="27.1" y="265.9" transform="rotate(90 27.1 265.9)">PVT. LTD. PUNE</text>
</g>
<g font-size="2.5">
<text x="10.7" y="10.1" transform="rotate(90 10.7 10.1)">SR NO.</text>
<text x="10.7" y="41.8" transform="rotate(90 10.7 41.8)">REV NO.</text>
<text x="10.8" y="108.5" transform="rotate(90 10.8 108.5)">Date</text>
<text x="11" y="127.5" transform="rotate(90 11 127.5)">Revised By</text>
<text x="14.1" y="208.5" transform="rotate(90 14.1 208.5)">09/07/22</text>
<text x="17.7" y="208.5" transform="rotate(90 17.7 208.5)">09/07/22</text>
<text x="3.5" y="230" transform="rotate(90 3.5 230)">SCALE: NTS</text>
<text x="7.2" y="231.2" transform="rotate(90 7.2 231.2)">DWG NO:-NIHVA/22-23/MFG/0031</text>
<text x="10.8" y="230.3" transform="rotate(90 10.8 230.3)">PRODUCT - RETRACTABLE ROOF</text>
<text x="14.4" y="230.3" transform="rotate(90 14.4 230.3)">LOCATION -</text>
<text x="18" y="230.4" transform="rotate(90 18 230.4)">CLIENT - NIHVA TECHNOLOGIES PVT.LTD</text>
<text x="3.5" y="252.7" transform="rotate(90 3.5 252.7)">SCALE:--</text>
<text x="3.5" y="265.3" transform="rotate(90 3.5 265.3)">1:1</text>
<text x="3.5" y="271" transform="rotate(90 3.5 271)">SHEET:</text>
</g>
<g font-size="2.1">
<text x="21.3" y="197.9" transform="rotate(90 21.3 197.9)">NAME</text>
<text x="21.1" y="211.5" transform="rotate(90 21.1 211.5)">DATE</text>
<text x="21.3" y="222.1" transform="rotate(90 21.3 222.1)">SIGN</text>
<text x="21" y="262.6" transform="rotate(90 21 262.6)">Website:- www.nihva.com</text>
<text x="22.9" y="265" transform="rotate(90 22.9 265)">Email:- info@nihva.com</text>
<text x="25" y="266.3" transform="rotate(90 25 266.3)">Tel : 020 66304033</text>
</g>
<g font-size="1.9">
<text x="11.3" y="187.2" transform="rotate(90 11.3 187.2)">APPRD.</text>
<text x="14.9" y="187.1" transform="rotate(90 14.9 187.1)">CHECK</text>
<text x="18.1" y="187.2" transform="rotate(90 18.1 187.2)">DRAWN</text>
<text x="11" y="197.1" transform="rotate(90 11 197.1)">V. TARAK</text>
<text x="14.6" y="197" transform="rotate(90 14.6 197)">G. JAIN</text>
<text x="18.2" y="197" transform="rotate(90 18.2 197)">KISHAN</text>
</g>
<text font-size="1.8" x="3.8" y="193.4" transform="rotate(90 3.8 193.4)">ALL DIMENSION ARE IN mm</text>
<text font-size="1.7" x="7.5" y="187.2" transform="rotate(90 7.5 187.2)">If any queries contact : design@nihva.com</text>
</svg>
